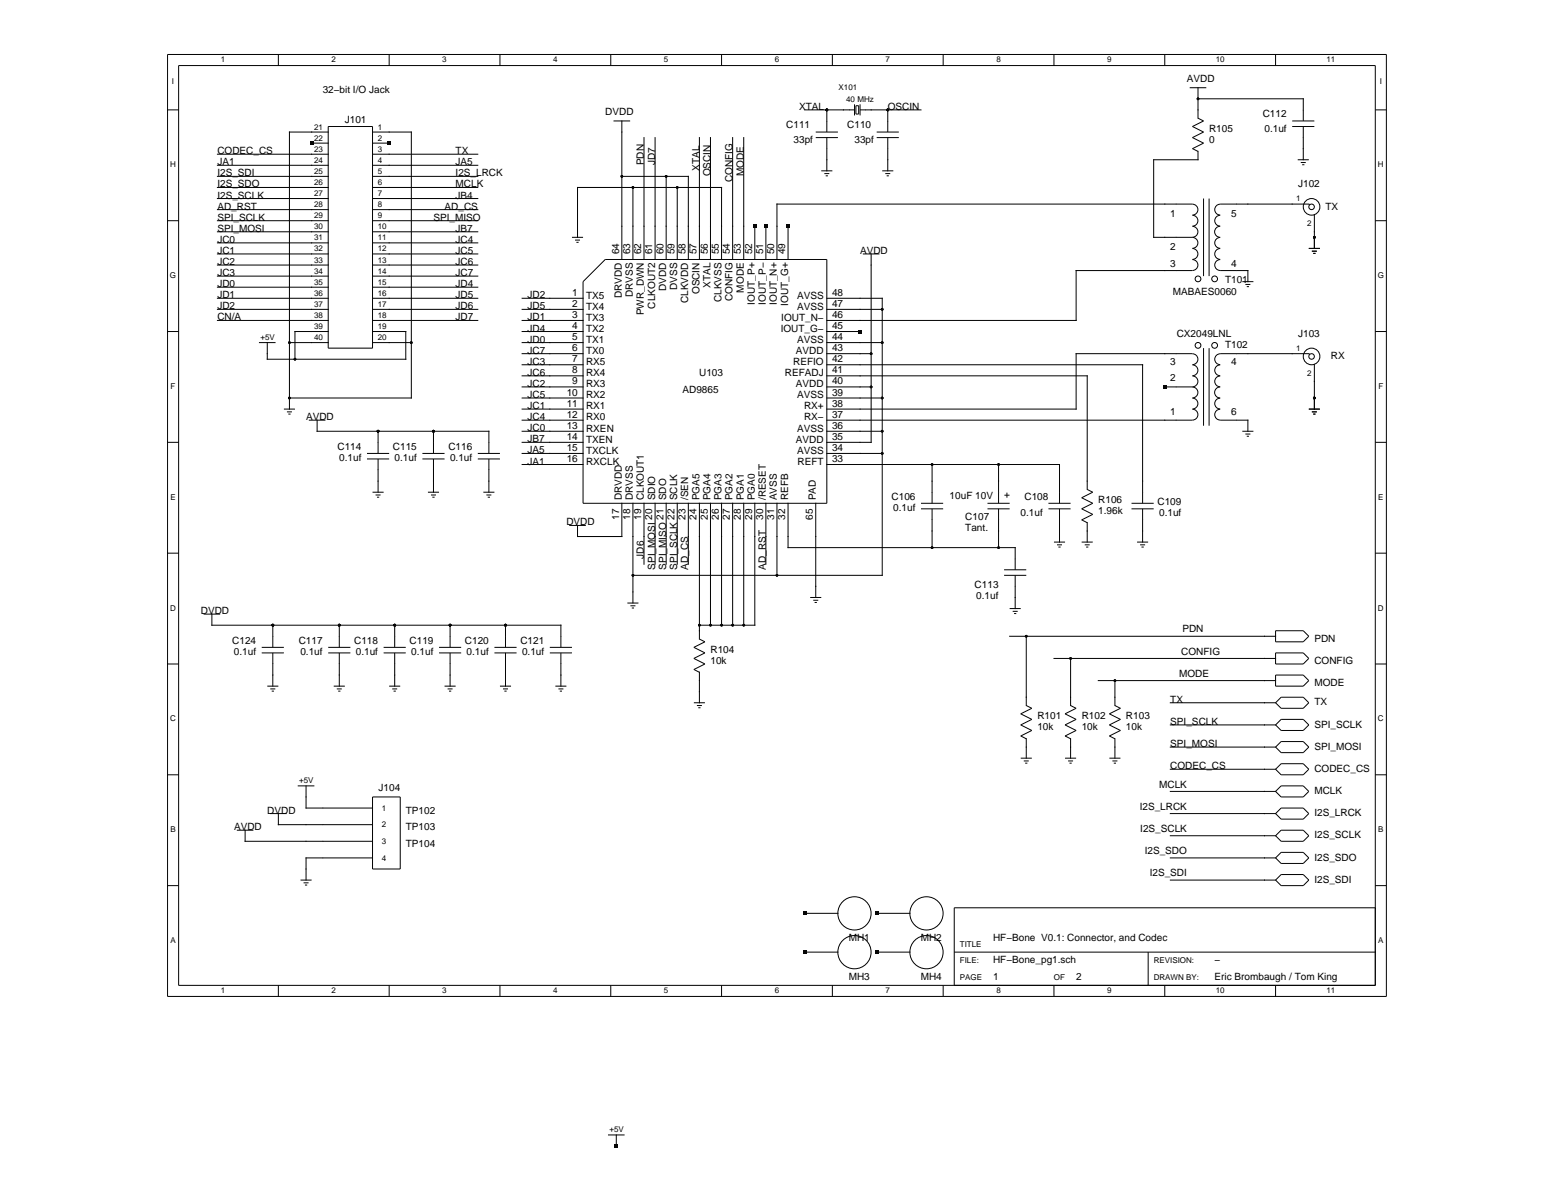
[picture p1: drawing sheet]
<svg xmlns="http://www.w3.org/2000/svg" width="279mm" height="216mm" viewBox="0 0 279 216" stroke-linecap="round" stroke-linejoin="round" font-family="sans-serif">
<g fill="none" stroke="#000" stroke-width=".18">
<path d="M30.1 19.8h2M30.1 9.8h219.2v169.3h-219.2zM32.1 11.8h215.2v165.3h-215.2zM50 9.8v2M70 9.8v2M89.9 9.8v2M109.8 9.8v2M129.7 9.8v2M144.7 19.8h8.9M148.7 19.8v3.9M149.7 9.8v2M153.6 18.8v1.9"/>
<path d="M153.9 19h.5v1.5h-.5zM154.6 19.8h11M154.6 18.8v1.9M159.6 19.8v3.9M169.6 9.8v2M189.5 9.8v2M209.4 9.8v2M213.9 15.8h3M215.4 15.8v5.4l1 .5-2 1 2 1-2 1 2 1-2 1M215.4 17.8h18.9v3.9M229.3 9.8v2M247.3 19.8h2"/>
<path d="M30.1 39.7h2M39.1 39.7h19.9M39.1 27.7h19.9M39.1 29.7h19.9M39.1 31.7h19.9M39.1 33.7h19.9M39.1 35.7h19.9M39.1 37.7h19.9M56 25.7h3M59 23.7h-7v49.8M59 22.7h8v39.9h-8zM67 39.7h18.9"/>
<path d="M67 23.7h7v47.8h-22M67 27.7h18.9M67 29.7h18.9M67 31.7h18.9M67 33.7h18.9M67 35.7h18.9M67 37.7h18.9M67 25.7h3M110.3 21.7h3M111.8 31.7h12v14.9M111.8 21.7v24.9M113.8 33.7v12.9"/>
<path d="M115.8 24.7v21.9M117.8 24.7v21.9M119.8 31.7v14.9M121.8 33.7v12.9M125.7 24.7v21.9M127.7 24.7v21.9M131.7 24.7v21.9M133.7 24.7v21.9M146.7 23.7h3.9M146.7 24.7h3.9M147.7 30.7h2M148.2 31.2h.9"/>
<path d="M148.5 31.6h.4M148.7 24.7v6M157.6 23.7h4M157.6 24.7h4M158.6 30.7h2M159.2 31.2h.9M159.4 31.6h.4M159.6 24.7v6M214.4 38.7a.98 .98 0 0 1 1 1 .98 .98 0 0 1-1 1M214.4 36.7a.98 .98 0 0 1 1 1 .98 .98 0 0 1-1 1M214.4 36.7h-74.7v9.9M214.4 26.7l1 .5"/>
<path d="M215.4 27.2v1.5h-8v14l7-.1a.98 .98 0 0 0 1-.9 .98 .98 0 0 0-1-1M216.4 35.7v13.9M217.4 35.7v13.9M219.4 38.7a.98 .98 0 0 0-1 1 .98 .98 0 0 0 1 1M219.4 36.7a.98 .98 0 0 0-1 1 .98 .98 0 0 0 1 1M219.4 36.7h15.9l.2 .1M232.3 22.7h4M232.3 21.7h4M233.3 28.7h2M233.9 29.2h.9M234.1 29.6h.4M234.3 22.7v6"/>
<path d="M236.3 38.6v6.1M247.3 39.7h2M30.1 59.6h2M39.1 41.7h19.9M39.1 43.7h19.9M39.1 45.7h19.9M39.1 47.6h19.9M39.1 49.6h19.9M39.1 51.6h19.9M39.1 53.6h19.9M39.1 55.6h19.9M39.1 57.6h19.9"/>
<path d="M59 59.6h-6v5M67 59.6h6v5h-24.9v-3M67 41.7h18.9M67 43.7h18.9M67 45.7h18.9M67 47.6h18.9M67 49.6h18.9M67 51.6h18.9M67 53.6h18.9M67 55.6h18.9M67 57.6h18.9M93.9 59.6h10.9"/>
<path d="M93.9 53.6h10.9M93.9 55.6h10.9M93.9 57.6h10.9M102.8 42.7h2M103.4 43.2h.9M103.6 43.6h.4M103.8 42.7v-9h25.9v12.9M104.8 50.6l4-4h39.9v43.9h-43.9zM135.7 40.7v5.9M137.7 40.7v5.9M141.7 40.7v5.9M148.7 59.6h5.9"/>
<path d="M148.7 53.6h9.9v49.8h-44.8M148.7 55.6h9.9M155.1 45.7h3M156.6 45.7v33.8h-7.9M214.4 46.7a.98 .98 0 0 1 1 .9 .98 .98 0 0 1-1 1h-20.9v9h-44.8M214.4 44.7a.98 .98 0 0 1 1 1 .98 .98 0 0 1-1 .9M214.4 42.7a.98 .98 0 0 1 1 1 .98 .98 0 0 1-1 .9M219.4 46.7a.98 .98 0 0 0-1 .9 .98 .98 0 0 0 1 1h5v2M219.4 44.7a.98 .98 0 0 0-1 1 .98 .98 0 0 0 1 .9M219.4 42.7a.98 .98 0 0 0-1 1 .98 .98 0 0 0 1 .9M219.4 40.7a1 1 0 0 0-1 1 1 1 0 0 0 1 1M223.4 50.6h2"/>
<path d="M223.9 51.1h.9M224.2 51.5h.4M235.3 44.7h2M235.9 45.2h.9M236.1 45.6h.4M247.3 59.6h2M30.1 79.5h2M46.6 61.6h2.9M51 73.5h2M51.6 74h.9M51.8 74.4h.4M52 61.6h7"/>
<path d="M55.5 75.5h3M57 75.5v2h30.9v4M67 61.6h7M68 77.5v4M77.9 77.5v4M93.9 79.5h10.9M93.9 61.6h10.9M93.9 71.5h10.9M93.9 73.5h10.9M93.9 63.6h10.9M93.9 67.6h10.9M93.9 75.5h10.9"/>
<path d="M93.9 77.5h10.9M93.9 69.6h10.9M93.9 65.6h10.9M148.7 61.6h9.9M148.7 71.5h9.9M148.7 63.6h7.9M148.7 67.6h46.8v20.4l1 .5-2 1 2 1-2 1 2 1-2 1 1 .5v3.4M148.7 77.5h9.9M148.7 69.6h7.9M148.7 65.6h56.7v24.9M214.4 65.6a.98 .98 0 0 0 1-1 .98 .98 0 0 0-1-1h-20.9v9.9h-44.8M214.4 65.6a.98 .98 0 0 1 1 1 .98 .98 0 0 1-1 .9"/>
<path d="M214.4 67.6a.98 .98 0 0 1 1 1 .98 .98 0 0 1-1 .9l-5 .1M214.4 69.6a.98 .98 0 0 1 1 1 .98 .98 0 0 1-1 .9M214.4 71.6a.98 .98 0 0 1 1 .9 .98 .98 0 0 1-1 1M214.4 73.6a.98 .98 0 0 1 1 .9 .98 .98 0 0 1-1 1h-65.7M216.4 62.6v13.9M217.4 62.6v13.9M219.4 65.6a.98 .98 0 0 0-1 1 .98 .98 0 0 0 1 .9M219.4 67.6a.98 .98 0 0 0-1 1 .98 .98 0 0 0 1 .9 1.01 1.01 0 0 0-1 1 1.01 1.01 0 0 0 1 1 .99 .99 0 0 0-1 1 .99 .99 0 0 0 1 1M219.4 73.6a.98 .98 0 0 0-1 .9 .98 .98 0 0 0 1 1h5v2M223.4 77.5h2M223.9 78h.9M224.2 78.4h.4"/>
<path d="M235.3 73.5h2M235.5 63.7l-.2-.1h-15.9a.98 .98 0 0 0-1 1 .98 .98 0 0 0 1 1M235.9 74h.9M236.1 74.4h.4M236.3 65.5v8M247.3 79.5h2M30.1 99.4h2M66 81.5h4M66 82.5h4M67 88.5h2M67.5 89h.9M67.8 89.4h.4"/>
<path d="M68 82.5v6M75.9 81.5h4M75.9 82.5h4M76.9 88.5h2M77.5 89h.9M77.7 89.4h.4M77.9 82.5v6M85.9 81.5h4M85.9 82.5h4M86.9 88.5h2M87.4 89h.9M87.7 89.4h.4"/>
<path d="M87.9 82.5v6M93.9 81.5h10.9M93.9 83.5h10.9M102.3 94.5h3M111.8 90.5v6h-8v-2M113.8 90.5v17.9M115.8 90.5v10.9M117.8 90.5v10.9M119.8 90.5v10.9M121.8 90.5v10.9M123.8 90.5v10.9M125.7 90.5v24.4l1 .5-1.9 1 1.9 1-1.9 1 1.9 1-1.9 1"/>
<path d="M127.7 90.5v21.9M129.7 90.5v21.9M131.7 90.5v21.9M133.7 90.5v21.9M135.7 90.5v21.9h-10M137.7 90.5v10.9M139.7 90.5v12.9M141.7 90.5v7.9h40.8v4M146.7 90.5v16.9M148.7 81.5h9.9M148.7 83.5h41.8v7M165.6 90.5h4"/>
<path d="M165.6 91.5h4M167.6 83.5v7M167.6 91.5v6.9M177.5 90.5h4M177.5 91.5h4M179.5 83.5v7M179.5 91.5v6.9M188.5 90.5h4M188.5 91.5h4M189.5 97.4h2M190 97.9h.9M190.3 98.3h.4"/>
<path d="M190.5 91.5v5.9M194.5 97.4h2M195 97.9h.9M195.3 98.3h.4M203.4 90.5h4M203.4 91.5h4M204.4 97.4h2M205 97.9h.9M205.2 98.3h.4M205.4 91.5v5.9M247.3 99.4h2M30.1 119.4h2"/>
<path d="M36.6 110.4h3M38.1 110.4v2h62.7v4M47.1 117.4h3.9M47.1 116.4h3.9M49 112.4v4M49 117.4v5.9M59 117.4h4M59 116.4h4M61 112.4v4M61 117.4v5.9M69 117.4h4M69 116.4h4"/>
<path d="M71 112.4v4M71 117.4v5.9M78.9 117.4h4M78.9 116.4h4M80.9 112.4v4M80.9 117.4v5.9M88.9 117.4h4M88.9 116.4h4M90.9 112.4v4M90.9 117.4v5.9M98.9 117.4h3.9M98.9 116.4h3.9"/>
<path d="M100.8 117.4v5.9M112.8 108.4h2M113.3 108.9h.9M113.6 109.3h.4M145.7 107.4h2M146.2 107.9h.9M146.5 108.3h.4M180.5 103.4h4M180.5 102.4h4M181.5 109.4h2M181.5 114.4h47.8M182.1 109.9h.9"/>
<path d="M182.3 110.3h.4M182.5 103.4v6M184.5 114.4v12.4l1 .5-2 1 2 1-2 1 2 1-2 1M189.5 118.4h39.8M192.5 118.4v8.4l1 .5-2 1 2 1-2 1 2 1-2 1M229.3 113.4h5l1 1-1 1h-5zM229.3 117.4h5l1 1-1 1h-5zM247.3 119.4h2M30.1 139.3h2M48.1 123.3h1.9M48.6 123.8h.9M48.9 124.2h.3"/>
<path d="M60 123.3h2M60.6 123.8h.9M60.8 124.2h.4M70 123.3h2M70.5 123.8h.9M70.8 124.2h.4M79.9 123.3h2M80.5 123.8h.9M80.7 124.2h.4M89.9 123.3h2M90.4 123.8h.9M90.7 124.2h.4"/>
<path d="M99.8 123.3h2M100.4 123.8h.9M100.6 124.2h.4M124.8 126.3h1.9M124.8 120.3l.9 .6M125.3 126.8h.9M125.5 127.2h.4M125.7 120.8v5.5M183.5 136.3h2M183.5 132.3l1 .5M184.1 136.8h.9M184.3 137.2h.4"/>
<path d="M184.5 132.8v3.5M191.5 136.3h2M191.5 132.3l1 .5M192 136.8h.9M192.3 137.2h.4M192.5 132.8v3.5M197.5 122.3h31.8M199.5 136.3h1.9M199.5 132.3l1 .5M200 136.8h.9M200.3 137.2h.4M200.5 122.3v4.5l.9 .5-1.9 1 1.9 1-1.9 1 1.9 1-1.9 1"/>
<path d="M200.5 132.8v3.5M210.4 126.3h18.9M210.4 130.3h18.9M210.4 134.3h18.9M210.4 138.3h18.9M229.3 121.4h5l1 .9-1 1h-5zM230.3 137.3h4l1 1-1 1h-4l-1-1zM230.3 125.3h4l1 1-1 1h-4l-1-1zM230.3 129.3h4l1 1-1 1h-4l-1-1zM230.3 133.3h4l1 1-1 1h-4l-1-1zM247.3 139.3h2M30.1 159.2h2"/>
<path d="M42.6 149.2h3M44.1 149.2v2h22.9M48.6 146.3h2.9M50 146.3v1.9h17M53.5 141.3h3M54 158.2h2M54.6 158.7h.9M54.8 159.1h.4M55 141.3v4h12M67 143.3h5v12.9h-5zM67 154.2h-12v4M210.4 154.2h18.9"/>
<path d="M210.4 146.3h18.9M210.4 158.2h18.9M210.4 142.3h18.9M210.4 150.2h18.9M230.3 157.2h4l1 1-1 1h-4l-1-1zM230.3 149.2h4l1 1-1 1h-4l-1-1zM230.3 145.3h4l1 1-1 1h-4l-1-1zM230.3 141.3h4l1 1-1 1h-4l-1-1zM230.3 153.2h4l1 1-1 1h-4l-1-1zM247.3 159.2h2M50 177.1v2M70 177.1v2"/>
<path d="M89.9 177.1v2M109.8 177.1v2M129.7 177.1v2M144.7 171.2h5.9M144.7 164.2h5.9M149.7 177.1v2M157.6 171.2h6M157.6 164.2h6M169.6 177.1v2M171.6 171.2h75.7M189.5 177.1v2M206.4 171.2v5.9"/>
<path d="M209.4 177.1v2M229.3 177.1v2M247.3 163.2h-75.7v13.9M109.3 204h3M110.8 204v2"/>
<circle cx="235.8" cy="37.2" r="1.49"/>
<circle cx="235.8" cy="37.2" r=".5"/>
<circle cx="215.4" cy="50.1" r=".52"/>
<circle cx="218.4" cy="50.1" r=".52"/>
<circle cx="215.4" cy="62.1" r=".52"/>
<circle cx="218.4" cy="62.1" r=".52"/>
<circle cx="235.8" cy="64.1" r="1.49"/>
<circle cx="235.8" cy="64.1" r=".5"/>
<circle cx="153.6" cy="171.2" r="2.99"/>
<circle cx="153.6" cy="164.2" r="2.99"/>
<circle cx="166.6" cy="171.2" r="2.99"/>
<circle cx="166.6" cy="164.2" r="2.99"/>
</g>
<g fill="#000">
<path d="M55.7 25.4h.6v.6h-.6zM69.7 25.4h.6v.6h-.6zM135.4 40.4h.6v.6h-.6zM137.4 40.4h.6v.6h-.6zM141.4 40.4h.6v.6h-.6zM154.3 59.3h.6v.6h-.6zM209.1 69.3h.6v.6h-.6zM144.4 163.9h.6v.6h-.6zM144.4 170.9h.6v.6h-.6zM157.3 163.9h.6v.6h-.6zM157.3 170.9h.6v.6h-.6zM110.5 205.7h.6v.6h-.6z"/>
<circle cx="148.7" cy="19.8" r=".25"/>
<circle cx="159.6" cy="19.8" r=".25"/>
<circle cx="215.4" cy="17.8" r=".25"/>
<circle cx="111.8" cy="31.7" r=".25"/>
<circle cx="113.8" cy="33.7" r=".25"/>
<circle cx="119.8" cy="31.7" r=".25"/>
<circle cx="121.8" cy="33.7" r=".25"/>
<circle cx="158.6" cy="55.6" r=".25"/>
<circle cx="236.3" cy="42.7" r=".25"/>
<circle cx="52" cy="61.6" r=".25"/>
<circle cx="52" cy="71.5" r=".25"/>
<circle cx="53" cy="64.6" r=".25"/>
<circle cx="68" cy="77.5" r=".25"/>
<circle cx="74" cy="61.6" r=".25"/>
<circle cx="77.9" cy="77.5" r=".25"/>
<circle cx="156.6" cy="63.6" r=".25"/>
<circle cx="156.6" cy="69.6" r=".25"/>
<circle cx="158.6" cy="61.6" r=".25"/>
<circle cx="158.6" cy="71.5" r=".25"/>
<circle cx="158.6" cy="77.5" r=".25"/>
<circle cx="236.3" cy="71.5" r=".25"/>
<circle cx="158.6" cy="81.5" r=".25"/>
<circle cx="167.6" cy="83.5" r=".25"/>
<circle cx="167.6" cy="98.4" r=".25"/>
<circle cx="179.5" cy="83.5" r=".25"/>
<circle cx="179.5" cy="98.4" r=".25"/>
<circle cx="49" cy="112.4" r=".25"/>
<circle cx="61" cy="112.4" r=".25"/>
<circle cx="71" cy="112.4" r=".25"/>
<circle cx="80.9" cy="112.4" r=".25"/>
<circle cx="90.9" cy="112.4" r=".25"/>
<circle cx="113.8" cy="103.4" r=".25"/>
<circle cx="125.7" cy="112.4" r=".25"/>
<circle cx="127.7" cy="112.4" r=".25"/>
<circle cx="129.7" cy="112.4" r=".25"/>
<circle cx="131.7" cy="112.4" r=".25"/>
<circle cx="133.7" cy="112.4" r=".25"/>
<circle cx="139.7" cy="103.4" r=".25"/>
<circle cx="184.5" cy="114.4" r=".25"/>
<circle cx="192.5" cy="118.4" r=".25"/>
<circle cx="200.5" cy="122.3" r=".25"/>
</g>
<g font-size="1.8">
<text x="58" y="16.8">32−bit I/O Jack</text>
<text x="213.4" y="14.8">AVDD</text>
<text x="62" y="22">J101</text>
<text x="108.8" y="20.7">DVDD</text>
<text x="141.4" y="23.1">C111</text>
<text x="143.7" y="19.8">XTAL</text>
<text x="152.3" y="23.1">C110</text>
<text x="159.6" y="19.8">OSCIN</text>
<text x="217.4" y="23.7">R105</text>
<text x="227" y="21.1">C112</text>
<text x="227.3" y="23.7">0.1uf</text>
<text x="39.1" y="27.7">CODEC_CS</text>
<text x="39.1" y="29.7">JA1</text>
<text x="81.9" y="29.7">JA5</text>
<text x="81.9" y="27.7">TX</text>
<text x="115.8" y="29.7" transform="rotate(-90 115.8 29.7)">PDN</text>
<text x="117.8" y="29.7" transform="rotate(-90 117.8 29.7)">JD7</text>
<text x="142.7" y="25.7">33pf</text>
<text x="153.6" y="25.7">33pf</text>
<text x="217.4" y="25.7">0</text>
<text x="39.1" y="31.7">I2S_SDI</text>
<text x="39.1" y="33.7">I2S_SDO</text>
<text x="39.1" y="35.7">I2S_SCLK</text>
<text x="81.9" y="35.7">JB4</text>
<text x="81.9" y="33.7">MCLK</text>
<text x="81.9" y="31.7">I2S_LRCK</text>
<text x="125.7" y="30.7" transform="rotate(-90 125.7 30.7)">XTAL</text>
<text x="127.7" y="31.7" transform="rotate(-90 127.7 31.7)">OSCIN</text>
<text x="131.7" y="32.7" transform="rotate(-90 131.7 32.7)">CONFIG</text>
<text x="133.7" y="31.7" transform="rotate(-90 133.7 31.7)">MODE</text>
<text x="233.4" y="33.7">J102</text>
<text x="39.1" y="37.7">AD_RST</text>
<text x="39.1" y="39.7">SPI_SCLK</text>
<text x="39.1" y="41.7">SPI_MOSI</text>
<text x="77.9" y="39.7">SPI_MISO</text>
<text x="79.9" y="37.7">AD_CS</text>
<text x="81.9" y="41.7">JB7</text>
<text x="210.4" y="38.9">1</text>
<text x="221.4" y="38.9">5</text>
<text x="238.3" y="37.7">TX</text>
<text x="39.1" y="43.7">JC0</text>
<text x="39.1" y="45.7">JC1</text>
<text x="39.1" y="47.6">JC2</text>
<text x="81.9" y="47.6">JC6</text>
<text x="81.9" y="45.7">JC5</text>
<text x="81.9" y="43.7">JC4</text>
<text x="111.3" y="45.7" transform="rotate(-90 111.3 45.7)">64</text>
<text x="113.3" y="45.7" transform="rotate(-90 113.3 45.7)">63</text>
<text x="115.3" y="45.7" transform="rotate(-90 115.3 45.7)">62</text>
<text x="117.3" y="45.7" transform="rotate(-90 117.3 45.7)">61</text>
<text x="119.3" y="45.7" transform="rotate(-90 119.3 45.7)">60</text>
<text x="121.3" y="45.7" transform="rotate(-90 121.3 45.7)">59</text>
<text x="123.3" y="45.7" transform="rotate(-90 123.3 45.7)">58</text>
<text x="125.2" y="45.7" transform="rotate(-90 125.2 45.7)">57</text>
<text x="127.2" y="45.7" transform="rotate(-90 127.2 45.7)">56</text>
<text x="129.2" y="45.7" transform="rotate(-90 129.2 45.7)">55</text>
<text x="131.2" y="45.7" transform="rotate(-90 131.2 45.7)">54</text>
<text x="133.2" y="45.7" transform="rotate(-90 133.2 45.7)">53</text>
<text x="135.2" y="45.7" transform="rotate(-90 135.2 45.7)">52</text>
<text x="137.2" y="45.7" transform="rotate(-90 137.2 45.7)">51</text>
<text x="139.2" y="45.7" transform="rotate(-90 139.2 45.7)">50</text>
<text x="141.2" y="45.7" transform="rotate(-90 141.2 45.7)">49</text>
<text x="154.6" y="45.7">AVDD</text>
<text x="210.4" y="47.9">3</text>
<text x="210.4" y="44.9">2</text>
<text x="221.4" y="47.9">4</text>
<text x="39.1" y="49.6">JC3</text>
<text x="39.1" y="51.6">JD0</text>
<text x="39.1" y="53.6">JD1</text>
<text x="81.9" y="49.6">JC7</text>
<text x="81.9" y="51.6">JD4</text>
<text x="81.9" y="53.6">JD5</text>
<text x="94.9" y="53.6">JD2</text>
<text x="102.9" y="53.2">1</text>
<text x="105.4" y="53.7">TX5</text>
<text x="111.8" y="53.6" transform="rotate(-90 111.8 53.6)">DRVDD</text>
<text x="113.8" y="53.4" transform="rotate(-90 113.8 53.4)">DRVSS</text>
<text x="119.8" y="52.3" transform="rotate(-90 119.8 52.3)">DVDD</text>
<text x="121.8" y="52.1" transform="rotate(-90 121.8 52.1)">DVSS</text>
<text x="125.7" y="52.9" transform="rotate(-90 125.7 52.9)">OSCIN</text>
<text x="127.7" y="51.7" transform="rotate(-90 127.7 51.7)">XTAL</text>
<text x="133.7" y="52.6" transform="rotate(-90 133.7 52.6)">MODE</text>
<text x="143.3" y="53.7">AVSS</text>
<text x="149.6" y="53.2">48</text>
<text x="210.9" y="52.9">MABAES0060</text>
<text x="220.3" y="50.9">T101</text>
<text x="39.1" y="55.6">JD2</text>
<text x="39.1" y="57.6">CN/A</text>
<text x="81.9" y="55.6">JD6</text>
<text x="81.9" y="57.6">JD7</text>
<text x="94.9" y="59.6">JD4</text>
<text x="94.9" y="55.6">JD5</text>
<text x="94.9" y="57.6">JD1</text>
<text x="102.9" y="59.1">4</text>
<text x="102.9" y="57.2">3</text>
<text x="102.9" y="55.2">2</text>
<text x="105.4" y="59.6">TX2</text>
<text x="105.4" y="57.7">TX3</text>
<text x="105.4" y="55.7">TX4</text>
<text x="115.8" y="56.7" transform="rotate(-90 115.8 56.7)">PWR_DWN</text>
<text x="117.8" y="55.5" transform="rotate(-90 117.8 55.5)">CLKOUT2</text>
<text x="123.8" y="54.5" transform="rotate(-90 123.8 54.5)">CLKVDD</text>
<text x="129.7" y="54.3" transform="rotate(-90 129.7 54.3)">CLKVSS</text>
<text x="131.7" y="54.2" transform="rotate(-90 131.7 54.2)">CONFIG</text>
<text x="135.7" y="54.7" transform="rotate(-90 135.7 54.7)">IOUT_P+</text>
<text x="137.7" y="54.7" transform="rotate(-90 137.7 54.7)">IOUT_P−</text>
<text x="139.7" y="54.8" transform="rotate(-90 139.7 54.8)">IOUT_N+</text>
<text x="140.4" y="59.6">IOUT_G−</text>
<text x="140.5" y="57.7">IOUT_N−</text>
<text x="141.7" y="54.9" transform="rotate(-90 141.7 54.9)">IOUT_G+</text>
<text x="143.3" y="55.7">AVSS</text>
<text x="149.6" y="59.1">45</text>
<text x="149.6" y="57.2">46</text>
<text x="149.6" y="55.2">47</text>
<text x="94.9" y="63.6">JC7</text>
<text x="94.9" y="65.6">JC3</text>
<text x="94.9" y="61.6">JD0</text>
<text x="102.9" y="65.1">7</text>
<text x="102.9" y="63.1">6</text>
<text x="102.9" y="61.1">5</text>
<text x="105.4" y="65.6">RX5</text>
<text x="105.4" y="63.6">TX0</text>
<text x="105.4" y="61.6">TX1</text>
<text x="142.6" y="65.6">REFIO</text>
<text x="143.1" y="63.6">AVDD</text>
<text x="143.3" y="61.6">AVSS</text>
<text x="149.6" y="63.1">43</text>
<text x="149.6" y="65.1">42</text>
<text x="149.6" y="61.1">44</text>
<text x="210.4" y="65.6">3</text>
<text x="211.6" y="60.6">CX2049LNL</text>
<text x="220.3" y="62.6">T102</text>
<text x="221.4" y="65.6">4</text>
<text x="233.4" y="60.6">J103</text>
<text x="239.3" y="64.6">RX</text>
<text x="94.9" y="67.6">JC6</text>
<text x="94.9" y="71.5">JC5</text>
<text x="94.9" y="69.6">JC2</text>
<text x="101.9" y="71.1">10</text>
<text x="102.9" y="69.1">9</text>
<text x="102.9" y="67.1">8</text>
<text x="105.4" y="71.6">RX2</text>
<text x="105.4" y="69.6">RX3</text>
<text x="105.4" y="67.6">RX4</text>
<text x="122.7" y="70.6">AD9865</text>
<text x="125.7" y="67.6">U103</text>
<text x="141.1" y="67.6">REFADJ</text>
<text x="143.1" y="69.6">AVDD</text>
<text x="143.3" y="71.6">AVSS</text>
<text x="149.6" y="69.1">40</text>
<text x="149.6" y="67.1">41</text>
<text x="149.6" y="71.1">39</text>
<text x="210.4" y="68.6">2</text>
<text x="55" y="75.5">AVDD</text>
<text x="94.9" y="75.5">JC4</text>
<text x="94.9" y="77.5">JC0</text>
<text x="94.9" y="73.5">JC1</text>
<text x="101.9" y="77.1">13</text>
<text x="101.9" y="75.1">12</text>
<text x="101.9" y="73.1">11</text>
<text x="105.4" y="77.6">RXEN</text>
<text x="105.4" y="75.6">RX0</text>
<text x="105.4" y="73.6">RX1</text>
<text x="143.3" y="77.6">AVSS</text>
<text x="144.6" y="73.6">RX+</text>
<text x="144.6" y="75.6">RX−</text>
<text x="149.6" y="73.1">38</text>
<text x="149.6" y="75.1">37</text>
<text x="149.6" y="77.1">36</text>
<text x="210.4" y="74.5">1</text>
<text x="221.4" y="74.5">6</text>
<text x="60.7" y="80.8">C114</text>
<text x="61" y="82.8">0.1uf</text>
<text x="70.6" y="80.8">C115</text>
<text x="70.9" y="82.8">0.1uf</text>
<text x="80.6" y="80.8">C116</text>
<text x="80.9" y="82.8">0.1uf</text>
<text x="94.9" y="79.5">JB7</text>
<text x="94.9" y="81.5">JA5</text>
<text x="94.9" y="83.5">JA1</text>
<text x="101.9" y="83.1">16</text>
<text x="101.9" y="81.1">15</text>
<text x="101.9" y="79.1">14</text>
<text x="105.4" y="83.6">RXCLK</text>
<text x="105.4" y="81.6">TXCLK</text>
<text x="105.4" y="79.6">TXEN</text>
<text x="143.1" y="79.6">AVDD</text>
<text x="143.3" y="81.6">AVSS</text>
<text x="143.4" y="83.6">REFT</text>
<text x="149.6" y="79.1">35</text>
<text x="149.6" y="81.1">34</text>
<text x="149.6" y="83.1">33</text>
<text x="111.8" y="89.9" transform="rotate(-90 111.8 89.9)">DRVDD</text>
<text x="113.8" y="89.9" transform="rotate(-90 113.8 89.9)">DRVSS</text>
<text x="115.8" y="89.9" transform="rotate(-90 115.8 89.9)">CLKOUT1</text>
<text x="117.8" y="89.9" transform="rotate(-90 117.8 89.9)">SDIO</text>
<text x="119.8" y="89.9" transform="rotate(-90 119.8 89.9)">SDO</text>
<text x="121.8" y="89.9" transform="rotate(-90 121.8 89.9)">SCLK</text>
<text x="123.8" y="89.9" transform="rotate(-90 123.8 89.9)">/SEN</text>
<text x="125.7" y="89.9" transform="rotate(-90 125.7 89.9)">PGA5</text>
<text x="127.7" y="89.9" transform="rotate(-90 127.7 89.9)">PGA4</text>
<text x="129.7" y="89.9" transform="rotate(-90 129.7 89.9)">PGA3</text>
<text x="131.7" y="89.9" transform="rotate(-90 131.7 89.9)">PGA2</text>
<text x="133.7" y="89.9" transform="rotate(-90 133.7 89.9)">PGA1</text>
<text x="135.7" y="89.9" transform="rotate(-90 135.7 89.9)">PGA0</text>
<text x="137.7" y="89.9" transform="rotate(-90 137.7 89.9)">/RESET</text>
<text x="139.7" y="89.9" transform="rotate(-90 139.7 89.9)">AVSS</text>
<text x="141.7" y="89.9" transform="rotate(-90 141.7 89.9)">REFB</text>
<text x="146.7" y="89.9" transform="rotate(-90 146.7 89.9)">PAD</text>
<text x="160.3" y="89.8">C106</text>
<text x="170.7" y="89.8">10uF 10V</text>
<text x="180.5" y="89.5">+</text>
<text x="184.2" y="89.8">C108</text>
<text x="101.8" y="94.5">DVDD</text>
<text x="111.3" y="93.4" transform="rotate(-90 111.3 93.4)">17</text>
<text x="113.3" y="93.4" transform="rotate(-90 113.3 93.4)">18</text>
<text x="115.3" y="93.4" transform="rotate(-90 115.3 93.4)">19</text>
<text x="117.3" y="93.4" transform="rotate(-90 117.3 93.4)">20</text>
<text x="119.3" y="93.4" transform="rotate(-90 119.3 93.4)">21</text>
<text x="121.3" y="93.4" transform="rotate(-90 121.3 93.4)">22</text>
<text x="123.3" y="93.4" transform="rotate(-90 123.3 93.4)">23</text>
<text x="125.2" y="93.4" transform="rotate(-90 125.2 93.4)">24</text>
<text x="127.2" y="93.4" transform="rotate(-90 127.2 93.4)">25</text>
<text x="129.2" y="93.4" transform="rotate(-90 129.2 93.4)">26</text>
<text x="131.2" y="93.4" transform="rotate(-90 131.2 93.4)">27</text>
<text x="133.2" y="93.4" transform="rotate(-90 133.2 93.4)">28</text>
<text x="135.2" y="93.4" transform="rotate(-90 135.2 93.4)">29</text>
<text x="137.2" y="93.4" transform="rotate(-90 137.2 93.4)">30</text>
<text x="139.2" y="93.4" transform="rotate(-90 139.2 93.4)">31</text>
<text x="141.2" y="93.4" transform="rotate(-90 141.2 93.4)">32</text>
<text x="146.2" y="93.4" transform="rotate(-90 146.2 93.4)">65</text>
<text x="160.6" y="91.8">0.1uf</text>
<text x="173.6" y="93.5">C107</text>
<text x="173.6" y="95.5">Tant.</text>
<text x="183.5" y="92.8">0.1uf</text>
<text x="197.5" y="92.5">1.96k</text>
<text x="197.5" y="90.5">R106</text>
<text x="208.1" y="90.8">C109</text>
<text x="208.4" y="92.8">0.1uf</text>
<text x="115.8" y="100.4" transform="rotate(-90 115.8 100.4)">JD6</text>
<text x="117.8" y="102.4" transform="rotate(-90 117.8 102.4)">SPI_MOSI</text>
<text x="119.8" y="102.4" transform="rotate(-90 119.8 102.4)">SPI_MISO</text>
<text x="121.8" y="102.4" transform="rotate(-90 121.8 102.4)">SPI_SCLK</text>
<text x="123.8" y="102.4" transform="rotate(-90 123.8 102.4)">AD_CS</text>
<text x="137.7" y="102.4" transform="rotate(-90 137.7 102.4)">AD_RST</text>
<text x="175.2" y="105.7">C113</text>
<text x="175.5" y="107.7">0.1uf</text>
<text x="36.1" y="110.4">DVDD</text>
<text x="212.6" y="113.7">PDN</text>
<text x="41.8" y="115.7">C124</text>
<text x="42.1" y="117.7">0.1uf</text>
<text x="53.7" y="115.7">C117</text>
<text x="54" y="117.7">0.1uf</text>
<text x="63.7" y="115.7">C118</text>
<text x="64" y="117.7">0.1uf</text>
<text x="73.6" y="115.7">C119</text>
<text x="73.9" y="117.7">0.1uf</text>
<text x="83.6" y="115.7">C120</text>
<text x="83.9" y="117.7">0.1uf</text>
<text x="93.6" y="115.7">C121</text>
<text x="93.9" y="117.7">0.1uf</text>
<text x="127.7" y="119.4">10k</text>
<text x="127.7" y="117.4">R104</text>
<text x="212.4" y="117.7">CONFIG</text>
<text x="236.3" y="115.4">PDN</text>
<text x="236.3" y="119.4">CONFIG</text>
<text x="212" y="121.7">MODE</text>
<text x="236.3" y="123.3">MODE</text>
<text x="186.5" y="131.3">10k</text>
<text x="186.5" y="129.3">R101</text>
<text x="194.5" y="131.3">10k</text>
<text x="194.5" y="129.3">R102</text>
<text x="202.4" y="131.3">10k</text>
<text x="202.4" y="129.3">R103</text>
<text x="210.4" y="126.3">TX</text>
<text x="210.4" y="130.3">SPI_SCLK</text>
<text x="236.3" y="126.8">TX</text>
<text x="236.3" y="130.8">SPI_SCLK</text>
<text x="210.4" y="134.3">SPI_MOSI</text>
<text x="236.3" y="134.8">SPI_MOSI</text>
<text x="68.1" y="142.3">J104</text>
<text x="208.4" y="141.6">MCLK</text>
<text x="210.4" y="138.3">CODEC_CS</text>
<text x="236.3" y="138.8">CODEC_CS</text>
<text x="236.3" y="142.7">MCLK</text>
<text x="42.1" y="149.2">AVDD</text>
<text x="48.1" y="146.3">DVDD</text>
<text x="73" y="146.3">TP102</text>
<text x="73" y="149.2">TP103</text>
<text x="204.9" y="145.6">I2S_LRCK</text>
<text x="205" y="149.6">I2S_SCLK</text>
<text x="236.3" y="146.7">I2S_LRCK</text>
<text x="73" y="152.2">TP104</text>
<text x="205.8" y="153.6">I2S_SDO</text>
<text x="236.3" y="150.7">I2S_SCLK</text>
<text x="236.3" y="154.7">I2S_SDO</text>
<text x="206.7" y="157.5">I2S_SDI</text>
<text x="236.3" y="158.7">I2S_SDI</text>
<text x="152.6" y="169.2">MH1</text>
<text x="165.5" y="169.2">MH2</text>
<text x="178.5" y="173.1">HF−Bone_pg1.sch</text>
<text x="178.5" y="169.2">HF−Bone V0.1: Connector, and Codec</text>
<text x="218.4" y="173.1">−</text>
<text x="152.6" y="176.1">MH3</text>
<text x="165.5" y="176.1">MH4</text>
<text x="178.5" y="176.1">1</text>
<text x="193.5" y="176.1">2</text>
<text x="218.4" y="176.1">Eric Brombaugh / Tom King</text>
</g>
<g font-size="1.4">
<text x="39.7" y="11.1">1</text>
<text x="59.6" y="11.1">2</text>
<text x="79.5" y="11.1">3</text>
<text x="99.5" y="11.1">4</text>
<text x="119.4" y="11.1">5</text>
<text x="139.3" y="11.1">6</text>
<text x="159.2" y="11.1">7</text>
<text x="179.1" y="11.1">8</text>
<text x="199.1" y="11.1">9</text>
<text x="218.6" y="11.1">10</text>
<text x="238.5" y="11.1">11</text>
<text x="30.9" y="15.1">I</text>
<text x="150.8" y="16.3">X101</text>
<text x="248.1" y="15.1">I</text>
<text x="56.5" y="23.3">21</text>
<text x="67.9" y="23.3">1</text>
<text x="152.1" y="18.3">40 MHz</text>
<text x="56.5" y="29.3">24</text>
<text x="56.5" y="27.3">23</text>
<text x="56.5" y="25.3">22</text>
<text x="67.9" y="29.3">4</text>
<text x="67.9" y="27.3">3</text>
<text x="67.9" y="25.3">2</text>
<text x="30.6" y="30.1">H</text>
<text x="56.5" y="35.2">27</text>
<text x="56.5" y="33.3">26</text>
<text x="56.5" y="31.3">25</text>
<text x="67.9" y="35.2">7</text>
<text x="67.9" y="33.3">6</text>
<text x="67.9" y="31.3">5</text>
<text x="247.7" y="30.1">H</text>
<text x="56.5" y="41.2">30</text>
<text x="56.5" y="39.2">29</text>
<text x="56.5" y="37.2">28</text>
<text x="67.9" y="41.2">10</text>
<text x="67.9" y="39.2">9</text>
<text x="67.9" y="37.2">8</text>
<text x="233" y="36.2">1</text>
<text x="235" y="40.7">2</text>
<text x="56.5" y="47.2">33</text>
<text x="56.5" y="45.2">32</text>
<text x="56.5" y="43.2">31</text>
<text x="67.9" y="47.2">13</text>
<text x="67.9" y="45.2">12</text>
<text x="67.9" y="43.2">11</text>
<text x="30.6" y="50">G</text>
<text x="56.5" y="53.2">36</text>
<text x="56.5" y="51.2">35</text>
<text x="56.5" y="49.2">34</text>
<text x="67.9" y="53.2">16</text>
<text x="67.9" y="51.2">15</text>
<text x="67.9" y="49.2">14</text>
<text x="247.7" y="50">G</text>
<text x="56.5" y="59.1">39</text>
<text x="56.5" y="57.2">38</text>
<text x="56.5" y="55.2">37</text>
<text x="67.9" y="59.1">19</text>
<text x="67.9" y="57.2">18</text>
<text x="67.9" y="55.2">17</text>
<text x="46.8" y="61.1">+5V</text>
<text x="56.5" y="61.1">40</text>
<text x="67.9" y="61.1">20</text>
<text x="233" y="63.1">1</text>
<text x="30.7" y="69.9">F</text>
<text x="235" y="67.6">2</text>
<text x="247.8" y="69.9">F</text>
<text x="30.6" y="89.8">E</text>
<text x="247.8" y="89.8">E</text>
<text x="30.6" y="109.8">D</text>
<text x="247.7" y="109.8">D</text>
<text x="30.6" y="129.7">C</text>
<text x="247.7" y="129.7">C</text>
<text x="53.8" y="140.8">+5V</text>
<text x="30.6" y="149.6">B</text>
<text x="68.7" y="148.7">2</text>
<text x="68.7" y="145.8">1</text>
<text x="247.8" y="149.6">B</text>
<text x="68.7" y="151.7">3</text>
<text x="68.7" y="154.7">4</text>
<text x="30.6" y="169.5">A</text>
<text x="172.6" y="170.2">TITLE</text>
<text x="172.6" y="173.1">FILE:</text>
<text x="207.4" y="173.1">REVISION:</text>
<text x="247.8" y="169.5">A</text>
<text x="39.7" y="178.5">1</text>
<text x="59.6" y="178.5">2</text>
<text x="79.5" y="178.5">3</text>
<text x="99.5" y="178.5">4</text>
<text x="119.4" y="178.5">5</text>
<text x="139.3" y="178.5">6</text>
<text x="159.2" y="178.5">7</text>
<text x="172.6" y="176.1">PAGE</text>
<text x="179.1" y="178.5">8</text>
<text x="189.5" y="176.1">OF</text>
<text x="199.1" y="178.5">9</text>
<text x="207.4" y="176.1">DRAWN BY:</text>
<text x="218.6" y="178.5">10</text>
<text x="238.5" y="178.5">11</text>
<text x="109.6" y="203.5">+5V</text>
</g>
</svg>
